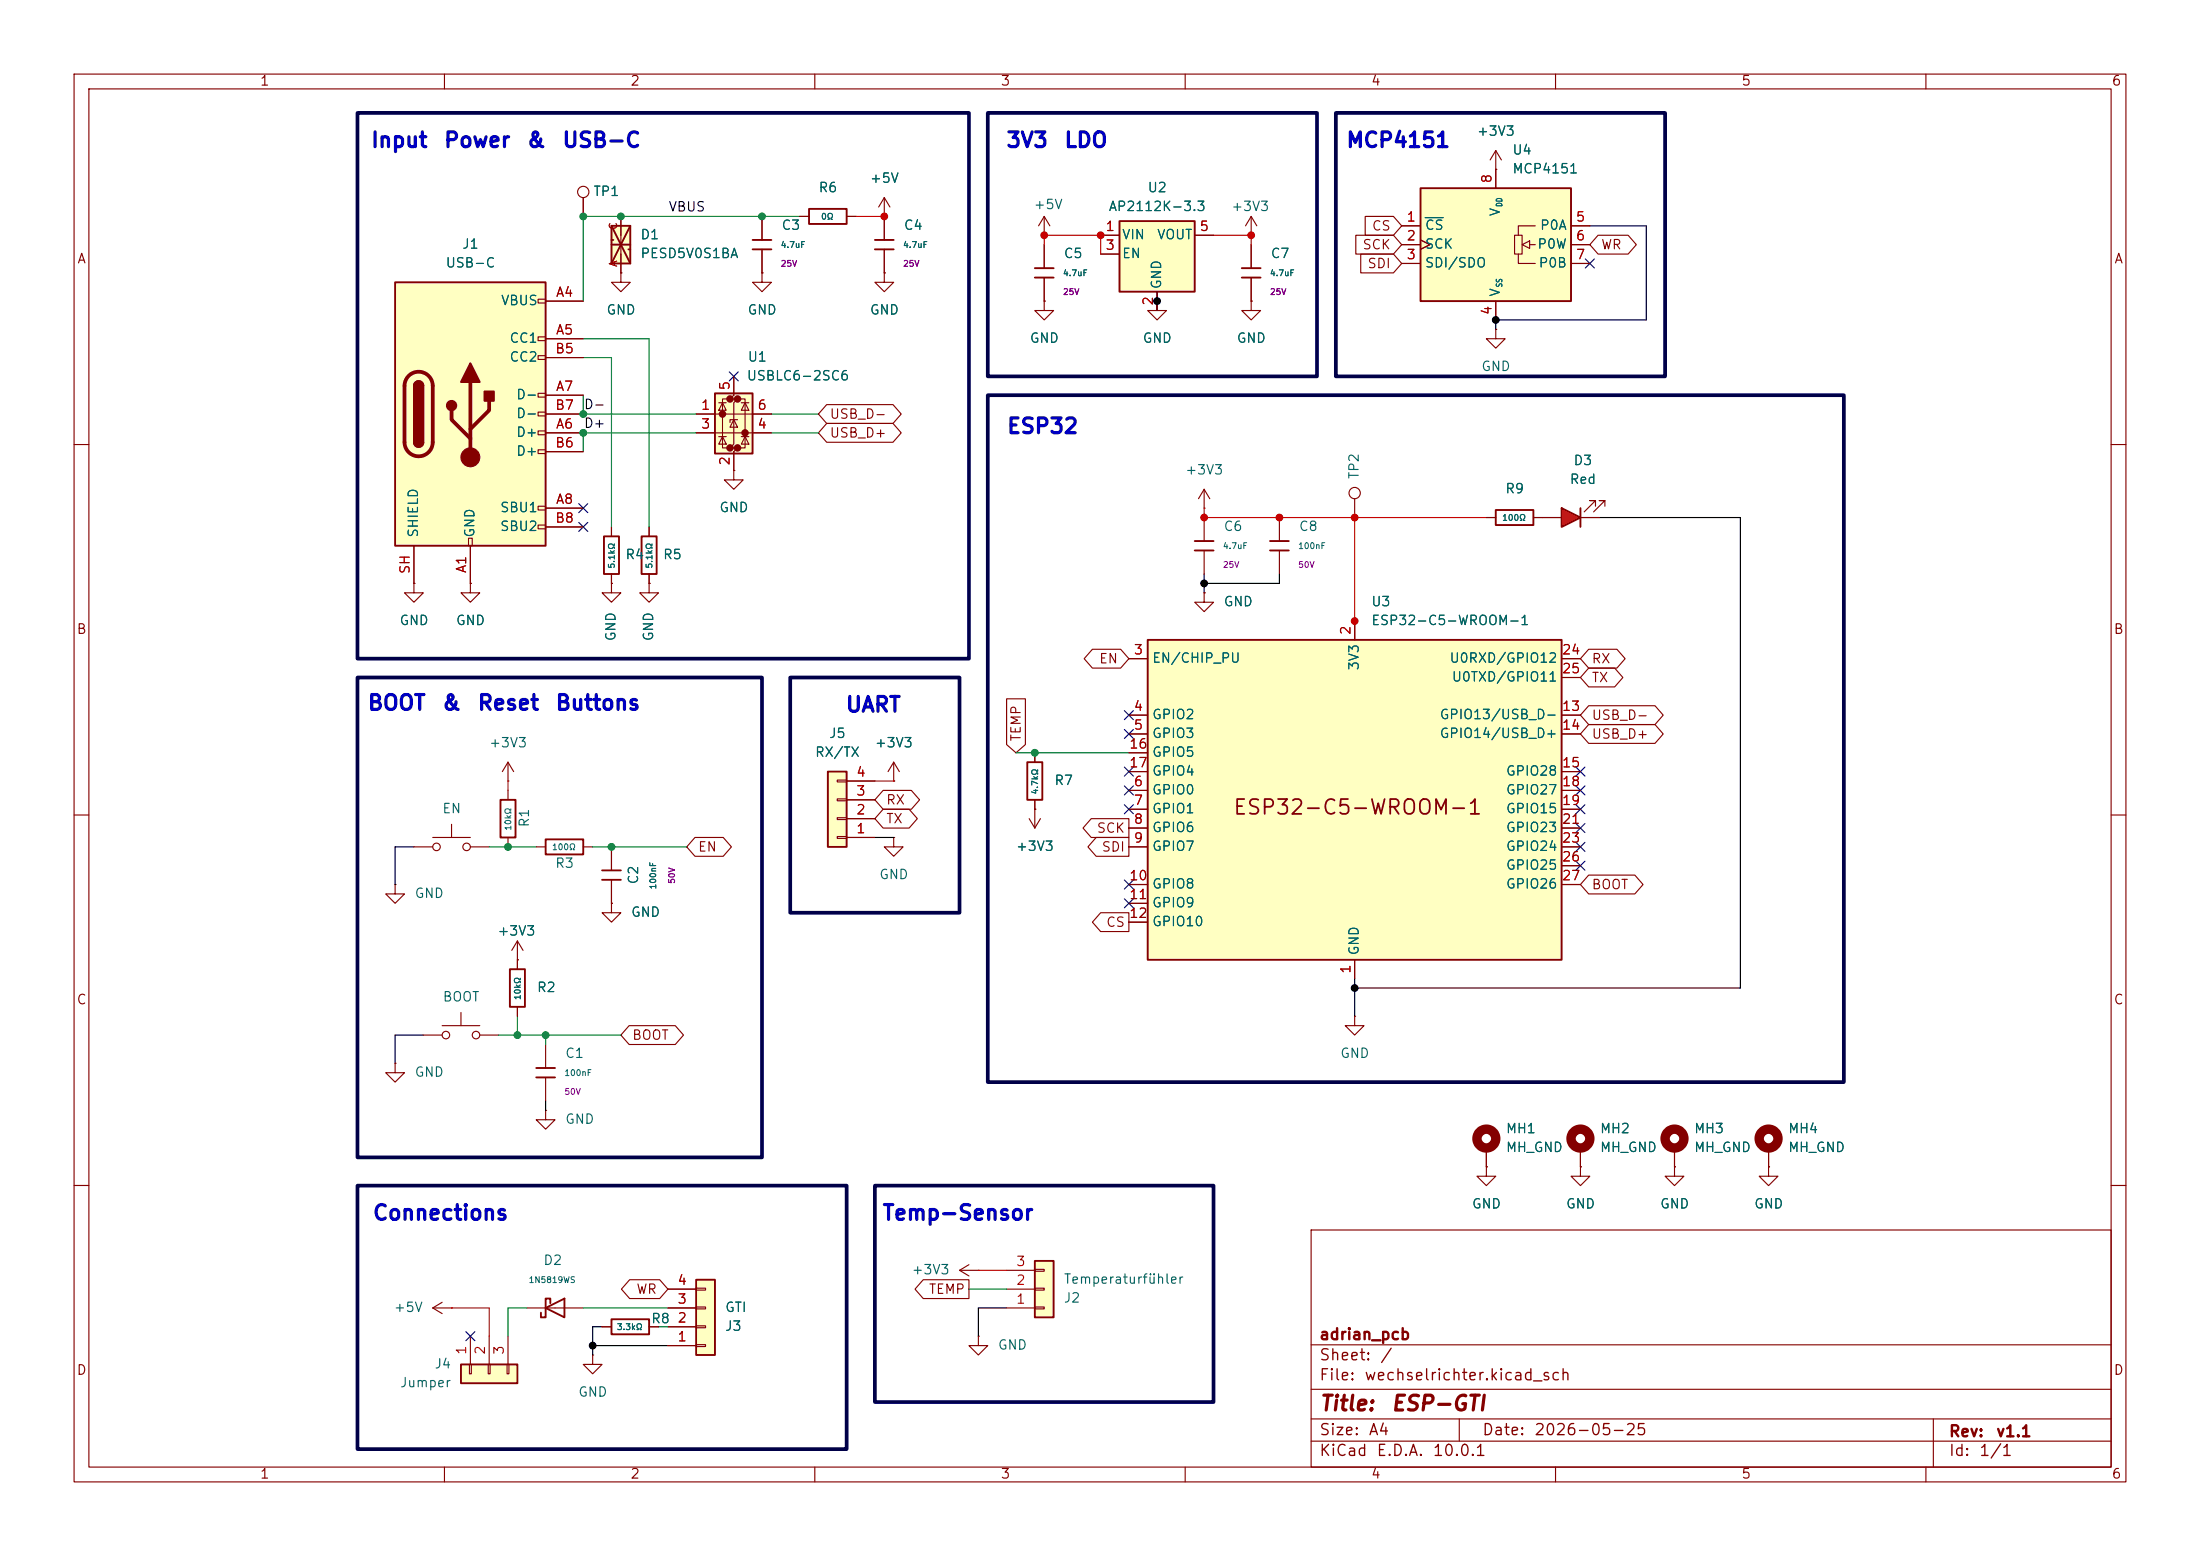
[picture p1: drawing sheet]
<svg xmlns="http://www.w3.org/2000/svg" width="297mm" height="210mm" viewBox="0 0 297 210" stroke-linecap="round" stroke-linejoin="round" font-family="sans-serif">
<g fill="none" stroke="#840000" stroke-width=".15">
<path d="M10 10h277v190h-277zM12 12h273v186h-273zM60 10v2M110 10v2M160 10v2M210 10v2M260 10v2M119.4 36.8v1.3h1.2l-1.2 1.3-1.3-1.3h1.3M119.4 36.8h.1M119.4 29.2v3.2M119.4 33.7v3.1M10 60h2"/>
<path d="M285 60h2M10 110h2M285 110h2M82.5 121.9v1.3h1.3l-1.3 1.3-1.2-1.3h1.2M82.5 121.9h.1M10 160h2M177 166h108v32h-108zM285 160h2M60 198v2M110 198v2M160 198v2M177 194.5h108"/>
<path d="M177 191.5h108M177 187.5h108M177 181.5h108M197 191.5v3M210 198v2M260 198v2M261 191.5v6.5"/>
</g>
<path d="M118.1 32.4h2.5M118.1 33.7h2.5" fill="none" stroke="#840000" stroke-width=".25"/>
<path d="M154.9 86.4h55.9v43.1h-55.9z" fill="#ffffc2"/>
<path d="M101.6 32.4h2.5M101.6 33.7h2.5M154.9 86.4h55.9v43.1h-55.9z" fill="none" stroke="#840000" stroke-width=".25"/>
<g fill="none" stroke="#840000" stroke-width=".15">
<path d="M102.9 29.2v3.2M102.9 33.7v3.1M201.9 22.9h.1M201.9 20.3l-.7 1.3M201.9 20.3l.8 1.3M201.9 20.3v2.6M201.9 44.5v1.2h1.3l-1.3 1.3-1.2-1.3h1.2M201.9 44.5h.1M152.4 88.9h2.5M152.4 96.5h2.5M152.4 99.1h2.5M182.9 83.8v2.6"/>
<path d="M210.8 88.9h2.6M210.8 96.5h2.6M210.8 99.1h2.6M210.8 91.4h2.6M152.4 106.7h2.5M152.4 109.2h2.5M152.4 111.8h2.5M152.4 114.3h2.5M152.4 119.4h2.5M152.4 104.1h2.5M152.4 101.6h2.5M210.8 106.7h2.6"/>
<path d="M210.8 109.2h2.6M210.8 111.8h2.6M210.8 114.3h2.6M210.8 119.4h2.6M210.8 104.1h2.6M210.8 116.8h2.6M152.4 121.9h2.5M152.4 124.5h2.5M182.9 129.5v2.6M200.7 157.5v1.3h1.2l-1.2 1.2-1.3-1.2h1.3M200.7 157.5h.1M226.1 154.9v2.6"/>
</g>
<circle cx="226.1" cy="153.7" r="1.27" fill="none" stroke="#840000" stroke-width="1.3"/>
<path d="M191.8 25.4h20.3v15.2h-20.3z" fill="#ffffc2"/>
<g fill="none" stroke="#840000" stroke-width=".15">
<path d="M83.8 36.8v1.3h1.3l-1.3 1.3-1.3-1.3h1.3M83.8 36.8h.1M102.9 36.8v1.3h1.2l-1.2 1.3-1.3-1.3h1.3M102.9 36.8h.1M189.2 33h2.6M189.2 30.5h2.6M189.2 35.6h2.6M191.8 32.4l1.2 .6-1.2 .7M201.9 22.9v2.5M204.5 31.8h1v2.5h-1zM205 34.3v1.3h2.3M205.5 33l1-.5v1z"/>
<path d="M206.5 33h.8M207.3 30.5h-2.3v1.3M212.1 33h2.5M212.1 30.5h2.5M212.1 35.6h2.5M201.9 40.6v2.6M238.8 154.9v2.6"/>
</g>
<path d="M191.8 25.4h20.3v15.2h-20.3z" fill="none" stroke="#840000" stroke-width=".25"/>
<path d="M192.4 29.4h2.4" fill="none" stroke="#006464" stroke-width=".15"/>
<circle cx="238.8" cy="153.7" r="1.27" fill="none" stroke="#840000" stroke-width="1.3"/>
<path d="M82.5 30.5h2.6v5.1h-2.6z" fill="#ffffc2"/>
<path d="M82.5 30.5h2.6v5.1h-2.6zM82.5 33h2.6M82.5 30.5l1.3 2.5M82.5 32.4h.3M83.8 33l1.3 2.6M83.8 33l-1.3 2.6M84.8 33.7h.3M85.1 30.5l-1.3 2.5M167.6 36.2h2.6M167.6 37.5h2.6M138.7 102.9h2v5.1h-2z" fill="none" stroke="#840000" stroke-width=".25"/>
<g fill="none" stroke="#840000" stroke-width=".15">
<path d="M83.8 29.2v7.6M119.4 29.2h.1M119.4 26.7l-.8 1.2M119.4 26.7l.7 1.2M119.4 26.7v2.5M168.9 33v3.2M168.9 37.5v3.1M139.7 101.6v1.3M139.7 108v1.2M213.4 157.5v1.3h1.2l-1.2 1.2-1.3-1.2h1.3M213.4 157.5h.1M226.1 157.5v1.3h1.2l-1.2 1.2-1.3-1.2h1.3"/>
<path d="M226.1 157.5h.1M238.8 157.5v1.3h1.2l-1.2 1.2-1.3-1.2h1.3M238.8 157.5h.1"/>
</g>
<path d="M151.1 29.8h10.2v9.6h-10.2z" fill="#ffffc2"/>
<path d="M139.7 36.2h2.5M139.7 37.5h2.5M151.1 29.8h10.2v9.6h-10.2zM68.8 130.8h2.1v5.1h-2.1zM72.4 144.1h2.5M72.4 145.4h2.5" fill="none" stroke="#840000" stroke-width=".25"/>
<g fill="none" stroke="#840000" stroke-width=".15">
<path d="M141 31.8h.1M141 29.2v2.6M141 33v3.2M141 37.5v3.1M141 29.2l-.8 1.3M141 29.2l.7 1.3M148.6 31.8h2.5M148.6 34.3h2.5M156.2 39.4v2.5h-1.3l1.3 1.3 1.3-1.3h-1.3v-1.3M161.3 31.8h2.5M141 40.6v1.3h1.2l-1.2 1.3-1.3-1.3h1.3M141 40.6h.1"/>
<path d="M156.2 40.6h.1M120.6 113v1.3h1.3l-1.3 1.3-1.2-1.3h1.2M120.6 113h.1M138.9 110.5l.8 1.3M139.7 109.2h.1M139.7 109.2v2.6M140.5 110.5l-.8 1.3M69.8 129.5v1.3M69.8 135.9v1.3M73.7 141v3.1M73.7 145.4v3.2"/>
</g>
<path d="M111.8 104.1h2.5v10.2h-2.5z" fill="#ffffc2"/>
<path d="M161.3 73h2.5M161.3 74.3h2.5M171.4 73h2.6M171.4 74.3h2.6M111.8 104.1h2.5v10.2h-2.5z" fill="none" stroke="#840000" stroke-width=".25"/>
<g fill="none" stroke="#840000" stroke-width=".15">
<path d="M162.6 69.9v3.1M162.6 74.3v3.2M172.7 69.9v3.1M172.7 74.3v3.2M162.6 80v1.3h1.2l-1.2 1.3-1.3-1.3h1.3M162.6 80h.1M113 112.9h1.3v.3h-1.3zM113 110.4h1.3v.2h-1.3zM113 107.8h1.3v.3h-1.3zM113 105.3h1.3v.2h-1.3zM114.3 113h3.8M114.3 110.5h3.8"/>
<path d="M114.3 108h3.8M114.3 105.4h3.8M120.6 105.4h.1M120.6 102.9l-.7 1.2M120.6 102.9l.8 1.2M120.6 102.9v2.5M69.8 129.5h.1M69.8 127l-.7 1.3M69.8 127l.8 1.3M69.8 127v2.5M73.7 149.9v1.2h1.2l-1.2 1.3-1.3-1.3h1.3M73.7 149.9h.1"/>
<path d="M200.7 154.9v2.6"/>
</g>
<circle cx="200.7" cy="153.7" r="1.27" fill="none" stroke="#840000" stroke-width="1.3"/>
<path d="M139.7 170.2h2.5v7.6h-2.5z" fill="#ffffc2"/>
<path d="M201.9 68.8h5.1v2.1h-5.1zM139.7 170.2h2.5v7.6h-2.5z" fill="none" stroke="#840000" stroke-width=".25"/>
<path d="M200.7 69.9h1.2M207 69.9h1.3M135.9 176.5h3.8M135.9 174h3.8M135.9 171.5h3.8M139.7 176.4h1.3v.3h-1.3zM139.7 173.9h1.3v.2h-1.3zM139.7 171.3h1.3v.3h-1.3z" fill="none" stroke="#840000" stroke-width=".15"/>
<path d="M96.5 53.1h5.1v8.1h-5.1z" fill="#ffffc2"/>
<g fill="#840000" stroke="#840000" stroke-width=".51">
<circle cx="97.5" cy="55.9" r=".25"/>
<circle cx="98.6" cy="53.8" r=".25"/>
<circle cx="98.6" cy="60.5" r=".25"/>
<circle cx="99.6" cy="53.8" r=".25"/>
<circle cx="99.6" cy="60.5" r=".25"/>
<circle cx="100.6" cy="58.4" r=".25"/>
</g>
<g fill="none" stroke="#840000" stroke-width=".15">
<path d="M168.9 31.8h.1M168.9 29.2l-.8 1.3M168.9 29.2l.8 1.3M168.9 29.2v2.6M94 55.9h10.1M94 58.4h10.1M97 58.9h1M97 54.4h1M97.5 54.4l.5 1h-1zM97.5 58.9l.5 1h-1zM98.6 53.8h-1.1v6.7h1.1M99.1 50.8v2.5l-.5 .5h1l-.5 .6v5.5l-.5 .6h1l-.5 .5v2.5"/>
<path d="M99.1 56.6l.5 1.1h-1zM99.6 56.6h-1v.4M99.6 53.8h1v6.7h-1M100.1 58.9h1M100.1 54.4h1M100.6 54.4l.5 1h-1zM100.6 58.9l.5 1h-1zM129.5 171.5l1.3 .7M129.5 171.5h2.6M130.8 170.7l-1.3 .8M132.1 171.5h.1M80 182.9v1.3h1.3l-1.3 1.2-1.3-1.2h1.3"/>
<path d="M80 182.9h.1M132.1 180.3v1.3h1.2l-1.2 1.3-1.3-1.3h1.3M132.1 180.3h.1"/>
</g>
<path d="M96.5 53.1h5.1v8.1h-5.1z" fill="none" stroke="#840000" stroke-width=".25"/>
<path d="M62.2 184.2h7.6v2.5h-7.6z" fill="#ffffc2"/>
<path d="M73.7 176.5l2.5-1.2v2.5zM74.3 175.9v-.6h-.6v2.5h-.7v-.6M62.2 184.2h7.6v2.5h-7.6z" fill="none" stroke="#840000" stroke-width=".25"/>
<path d="M58.4 176.5h2.6M58.4 176.5l1.3 .8M59.7 175.8l-1.3 .7M61 176.5h.1M71.1 176.5h7.6M63.4 184.2h.2v1.2h-.2zM63.5 180.3v3.9M65.9 184.2h.3v1.2h-.3zM66 180.3v3.9M68.5 184.2h.2v1.2h-.2zM68.6 180.3v3.9" fill="none" stroke="#840000" stroke-width=".15"/>
<path d="M94 172.7h2.5v10.2h-2.5z" fill="#ffffc2"/>
<path d="M81.5 72.4h2.1v5.1h-2.1zM86.6 72.4h2v5.1h-2zM82.5 178.1h5.1v2h-5.1zM94 172.7h2.5v10.2h-2.5z" fill="none" stroke="#840000" stroke-width=".25"/>
<g fill="none" stroke="#840000" stroke-width=".15">
<path d="M82.5 78.7v1.3h1.3l-1.3 1.3-1.2-1.3h1.2M82.5 78.7h.1M82.5 71.1v1.3M82.5 77.5v1.2M87.6 78.7v1.3h1.3l-1.3 1.3-1.2-1.3h1.2M87.6 78.7h.1M87.6 71.1v1.3M87.6 77.5v1.2M99.1 63.5v1.3h1.2l-1.2 1.2-1.3-1.2h1.3M99.1 63.5h.1M182.9 137.2v1.2h1.2l-1.2 1.3-1.3-1.3h1.3M182.9 137.2h.1"/>
<path d="M213.4 154.9v2.6M81.3 179.1h1.2M87.6 179.1h1.3M90.2 179.1h3.8M90.2 176.5h3.8M90.2 174h3.8M94 178.9h1.2v.3h-1.2zM94 176.4h1.2v.3h-1.2zM94 173.9h1.2v.2h-1.2zM90.2 181.6h3.8M94 181.5h1.2v.2h-1.2z"/>
</g>
<circle cx="213.4" cy="153.7" r="1.27" fill="none" stroke="#840000" stroke-width="1.3"/>
<path d="M210.8 68.6l2.6 1.3-2.6 1.2z" fill="#ff3700"/>
<g fill="none" stroke="#840000" stroke-width=".15">
<path d="M78.7 26.7v2.5M63.5 78.7v1.3h1.3l-1.3 1.3-1.3-1.3h1.3M63.5 78.7h.1M208.3 69.9h2.5M213.4 69.9h2.5M215.4 68.3v-.7h-.8h.8l-1.5 1.5M216.7 68.3v-.7h-.8h.8l-1.6 1.5M53.3 119.4v1.3h1.3l-1.3 1.2-1.2-1.2h1.2M53.3 119.4h.1"/>
<circle cx="78.7" cy="25.9" r=".76"/>
</g>
<path d="M210.8 68.6l2.6 1.3-2.6 1.2zM213.4 68.6v2.5" fill="none" stroke="#840000" stroke-width=".25"/>
<path d="M53.3 38.1h20.4v35.6h-20.4z" fill="#ffffc2"/>
<g fill="none" stroke="#840000" stroke-width=".15">
<path d="M78.7 26.7v2.5M83.8 36.8h.1M83.8 29.2v2.6M83.8 34.3v2.5M102.9 36.8h.1M102.9 29.2v3.2M102.9 33.7v3.1M107.9 29.2h1.3M114.3 29.2h1.3M119.4 29.2h.1M119.4 36.8h.1M119.4 29.2v3.2"/>
<path d="M119.4 33.7v3.1M141 33v3.2M141 37.5v3.1M148.6 31.8h2.5M148.6 34.3h2.5M156.2 39.4v2.5M161.3 31.8h2.5M168.9 33v3.2M168.9 37.5v3.1M183 31.7h5.1l1.1 1.3-1.1 1.3h-5.1zM183.7 34.3h4.4l1.1 1.3-1.1 1.2h-4.4zM184.3 29.2h3.8l1.1 1.3-1.1 1.3h-3.8z"/>
<path d="M189.2 30.5h2.6M189.2 33h2.6M189.2 35.6h2.6M191.8 32.4l1.2 .6-1.2 .7M201.9 22.9h.1M201.9 22.9v2.5M212.1 30.5h2.5M212.1 33h2.5M212.1 35.6h2.5M215.7 31.7h4.1l1.1 1.3-1.1 1.3h-4.1l-1.1-1.3zM72.6 40.4h1.1v.5h-1.1zM72.6 45.5h1.1v.5h-1.1z"/>
<path d="M72.6 48h1.1v.5h-1.1zM72.6 53.1h1.1v.5h-1.1zM72.6 55.6h1.1v.5h-1.1zM72.6 58.2h1.1v.5h-1.1zM73.7 40.6h5M73.7 45.7h5M73.7 58.4h5M73.7 53.3h5M73.7 48.3h5M73.7 55.9h5M94 58.4h2.5M94 55.9h2.5"/>
<path d="M99.1 50.8v2.5M101.6 58.4h2.5M101.6 55.9h2.5M111.6 57.1h9l1.1 1.3-1.1 1.3h-9l-1.1-1.3zM111.6 54.6h9l1.1 1.3-1.1 1.3h-9l-1.1-1.3zM141 40.6h.1M156.2 40.6h.1M168.9 40.6v1.3h1.3l-1.3 1.3-1.3-1.3h1.3M168.9 40.6h.1M201.9 40.6v2.6M55.9 78.7v1.3h1.2l-1.2 1.3-1.3-1.3h1.3M55.9 78.7h.1"/>
<path d="M55.9 73.7v5M63.2 72.6h.6v1.1h-.6zM63.5 78.7h.1M63.5 73.7v5M72.6 60.7h1.1v.5h-1.1zM72.6 68.3h1.1v.5h-1.1zM72.6 70.9h1.1v.5h-1.1zM73.7 68.6h5M73.7 61h5M73.7 71.1h5M82.5 78.7h.1M82.5 71.1v1.3"/>
<path d="M82.5 77.5v1.2M87.6 78.7h.1M87.6 71.1v1.3M87.6 77.5v1.2M99.1 63.5h.1M99.1 61v2.5M162.6 68.6h.1M162.6 66l-.8 1.3M162.6 66l.7 1.3M162.6 66v2.6M182.9 67.3v2.6M200.7 69.9h1.2"/>
<path d="M207 69.9h3.8M213.4 69.9h2.5M135.9 94.3h2.5v6.2l-1.2 1.1-1.3-1.1zM147.5 87.6h3.8l1.1 1.3-1.1 1.3h-3.8l-1.1-1.3zM152.4 88.9h2.5M152.4 96.5h2.5M152.4 99.1h2.5M162.6 80h.1M182.9 83.8v2.6M210.8 88.9h2.6M210.8 96.5h2.6M210.8 99.1h2.6"/>
<path d="M210.8 91.4h2.6M214.5 95.2h8.9l1.1 1.3-1.1 1.3h-8.9l-1.1-1.3zM214.5 87.6h3.8l1.1 1.3-1.1 1.3h-3.8l-1.1-1.3zM214.5 97.8h8.9l1.1 1.3-1.1 1.2h-8.9l-1.1-1.2zM214.5 90.2h3.5l1.1 1.2-1.1 1.3h-3.5l-1.1-1.3zM55.9 114.3h2.5M58.4 113h5.1M61 111.3v1.7M63.5 114.3h2.5M68.6 105.4h.1M68.6 102.9l-.8 1.2M68.6 102.9l.7 1.2"/>
<path d="M68.6 102.9v2.5M68.6 106.7v1.3M68.6 113v1.3M72.4 114.3h1.3M78.7 114.3h1.3M82.5 114.3v3.2M82.5 118.7v3.2M93.8 113h3.8l1.1 1.3-1.1 1.3h-3.8l-1.1-1.3zM114.3 113h3.8M114.3 110.5h3.8M114.3 108h3.8M114.3 105.4h3.8"/>
<path d="M119.2 106.7h3.8l1.1 1.3-1.1 1.2h-3.8l-1.1-1.2zM119.2 109.2h3.5l1.1 1.3-1.1 1.3h-3.5l-1.1-1.3zM120.6 105.4h.1M139.7 109.2h.1M139.7 101.6v1.3M139.7 108v1.2M147.3 110.5h5.1v2.5h-5.1l-1.1-1.2zM148 113h4.4v2.6h-4.4l-1.1-1.3zM152.4 114.3h2.5M152.4 106.7h2.5M152.4 109.2h2.5M152.4 111.8h2.5"/>
<path d="M152.4 119.4h2.5M152.4 104.1h2.5M152.4 101.6h2.5M210.8 114.3h2.6M210.8 106.7h2.6M210.8 109.2h2.6M210.8 111.8h2.6M210.8 119.4h2.6M210.8 104.1h2.6M210.8 116.8h2.6M214.5 118.1h6.2l1.1 1.3-1.1 1.3h-6.2l-1.1-1.3zM57.1 139.7h2.6"/>
<path d="M59.7 138.4h5.1M62.2 136.7v1.7M64.8 139.7h2.5M69.8 129.5h.1M69.8 129.5v1.3M69.8 135.9v1.3M82.5 121.9h.1M84.9 138.4h6.3l1.1 1.3-1.1 1.3h-6.3l-1.1-1.3zM148.6 123.2h3.8v2.5h-3.8l-1.1-1.2zM152.4 121.9h2.5M152.4 124.5h2.5M182.9 129.5v2.6"/>
<path d="M53.3 143.5v1.3h1.3l-1.3 1.3-1.2-1.3h1.2M53.3 143.5h.1M200.7 157.5h.1M200.7 154.9v2.6M213.4 157.5h.1M213.4 154.9v2.6M226.1 157.5h.1M226.1 154.9v2.6M238.8 157.5h.1M238.8 154.9v2.6M81.3 179.1h1.2M85 172.7h4.1l1.1 1.3-1.1 1.3h-4.1l-1.1-1.3z"/>
<path d="M87.6 179.1h1.3M90.2 179.1h3.8M90.2 176.5h3.8M90.2 174h3.8M124.6 172.7h6.2v2.6h-6.2l-1.1-1.3zM90.2 181.6h3.8"/>
<circle cx="182.9" cy="66.5" r=".76"/>
<circle cx="58.9" cy="114.3" r=".51"/>
<circle cx="63" cy="114.3" r=".51"/>
<circle cx="60.2" cy="139.7" r=".51"/>
<circle cx="64.3" cy="139.7" r=".51"/>
</g>
<path d="M53.3 38.1h20.4v35.6h-20.4zM109.2 28.2h5.1v2h-5.1zM55.9 52.1a.64 .64 0 0 1 .6-.7 .64 .64 0 0 1 .6 .7M55.9 59.7a.64 .64 0 0 0 .6 .6 .64 .64 0 0 0 .6-.6M67.6 108h2v5h-2zM73.7 113.3h5v2h-5zM81.3 117.5h2.5M81.3 118.7h2.5" fill="none" stroke="#840000" stroke-width=".25"/>
<path d="M55.2 50.7a1.9 1.9 0 0 1 2-.4 1.9 1.9 0 0 1 1.2 1.8v7.6a1.91 1.91 0 0 1-1.9 1.9 1.91 1.91 0 0 1-1.9-1.9v-7.6a1.9 1.9 0 0 1 .6-1.4zM61 55.4v1.2l2.5 2.6M63.5 51.6v10.1M66 54.1v1.3l-2.5 2.5" fill="none" stroke="#840000" stroke-width=".51"/>
<g fill="#840000" stroke="#840000" stroke-width=".25">
<path d="M55.9 52.1h1.2v7.6h-1.2z"/>
<path d="M56.1 51.6a.64 .64 0 0 1 .7-.1 .64 .64 0 0 1 .3 .6h-1.2z"/>
<path d="M55.9 59.7h1.2a.64 .64 0 0 1-.6 .6 .64 .64 0 0 1-.6-.6z"/>
<path d="M63.5 49l1.3 2.6h-2.6z"/>
<path d="M65.4 52.8h1.3v1.3h-1.3z"/>
<circle cx="61" cy="54.7" r=".63"/>
</g>
<circle cx="63.5" cy="61.7" r="1.27" fill="#840000" stroke="#840000" stroke-width=".15"/>
<path d="M115.6 29.2h3.8M141 33v-1.2h7.6v2.5M163.8 31.8h5.1v1.2M162.6 68.6v1.3h38.1M182.9 69.9v16.5M68.6 105.4v1.3M118.1 105.4h2.5M61 176.5h5v3.8M132.1 171.5h3.8" fill="none" stroke="#f00" stroke-width=".15"/>
<g fill="none" stroke="#009600" stroke-width=".15">
<path d="M107.9 29.2h-29.2v11.4M78.7 53.3v2.6h15.3M78.7 48.3h3.8v22.8M78.7 45.7h8.9v25.4M94 58.4h-15.3v2.6M104.1 55.9h6.4M104.1 58.4h6.4M66 114.3h6.4M80 114.3h12.7M137.2 101.6h15.2M67.3 139.7h16.5M69.8 137.2v2.5"/>
<path d="M73.7 139.7v1.3M71.1 176.5h-2.5v3.8M78.7 176.5h11.5M88.9 179.1h1.3M130.8 174h5.1"/>
</g>
<g fill="none" stroke="#000" stroke-width=".15">
<path d="M156.2 39.4v2.5M214.6 30.5h7.6v12.7h-20.3v1.3M162.6 77.5v2.5M172.7 77.5v1.2h-10.1M215.9 69.9h19v63.5h-52M55.9 114.3h-2.6v5.1M118.1 113h2.5M57.1 139.7h-3.8v3.8M182.9 132.1v5.1M73.7 148.6v1.3M81.3 179.1h-1.3v3.8M135.9 176.5h-3.8v3.8"/>
<path d="M80 181.6h10.2"/>
</g>
<g fill="none" stroke="#000084" stroke-width=".15">
<path d="M214 35l1.2 1.2M215.2 35l-1.2 1.2M98.5 50.2l1.2 1.2M99.7 50.2l-1.2 1.2M78.1 68l1.2 1.2M78.1 70.5l1.2 1.2M79.3 70.5l-1.2 1.2M79.3 68l-1.2 1.2M151.8 98.5l1.2 1.2M151.8 95.9l1.2 1.2M153 98.5l-1.2 1.2M153 95.9l-1.2 1.2"/>
<path d="M151.8 103.5l1.2 1.2M151.8 106.1l1.2 1.2M151.8 108.6l1.2 1.2M151.8 118.8l1.2 1.2M153 103.5l-1.2 1.2M153 106.1l-1.2 1.2M153 108.6l-1.2 1.2M153 118.8l-1.2 1.2M212.8 113.7l1.2 1.2M212.8 116.2l1.2 1.2M212.8 106.1l1.2 1.2M212.8 103.5l1.2 1.2"/>
<path d="M212.8 108.6l1.2 1.2M212.8 111.2l1.2 1.2M214 113.7l-1.2 1.2M214 116.2l-1.2 1.2M214 106.1l-1.2 1.2M214 103.5l-1.2 1.2M214 108.6l-1.2 1.2M214 111.2l-1.2 1.2M151.8 121.3l1.2 1.2M153 121.3l-1.2 1.2M62.9 179.7l1.2 1.2M64.1 179.7l-1.2 1.2"/>
</g>
<path d="M48.3 15.2h82.5v73.7h-82.5zM133.3 15.2h44.5v35.6h-44.5zM180.3 15.2h44.5v35.6h-44.5zM133.3 53.3h115.6v92.8h-115.6zM48.3 91.4h54.6v64.8h-54.6zM106.7 91.4h22.8v31.8h-22.8zM48.3 160h66v35.6h-66zM118.1 160h45.7v29.2h-45.7z" fill="none" stroke="#000048" stroke-width=".5"/>
<path d="M192.4 29.4h2.4" fill="none" stroke="#006464" stroke-width=".15"/>
<g fill="#000" stroke="#000" stroke-width=".14">
<circle cx="156.2" cy="40.6" r=".46"/>
<circle cx="201.9" cy="43.2" r=".46"/>
<circle cx="162.6" cy="78.7" r=".46"/>
<circle cx="182.9" cy="133.4" r=".46"/>
<circle cx="80" cy="181.6" r=".46"/>
</g>
<g fill="#f00" stroke="#f00" stroke-width=".14">
<circle cx="168.9" cy="31.8" r=".46"/>
<circle cx="141" cy="31.8" r=".46"/>
<circle cx="148.6" cy="31.8" r=".46"/>
<circle cx="182.9" cy="83.8" r=".46"/>
<circle cx="172.7" cy="69.9" r=".46"/>
<circle cx="182.9" cy="69.9" r=".46"/>
<circle cx="162.6" cy="69.9" r=".46"/>
<circle cx="119.4" cy="29.2" r=".46"/>
</g>
<g fill="#009600" stroke="#009600" stroke-width=".14">
<circle cx="68.6" cy="114.3" r=".46"/>
<circle cx="82.5" cy="114.3" r=".46"/>
<circle cx="73.7" cy="139.7" r=".46"/>
<circle cx="69.8" cy="139.7" r=".46"/>
<circle cx="78.7" cy="58.4" r=".46"/>
<circle cx="139.7" cy="101.6" r=".46"/>
<circle cx="83.8" cy="29.2" r=".46"/>
<circle cx="78.7" cy="29.2" r=".46"/>
<circle cx="102.9" cy="29.2" r=".46"/>
<circle cx="78.7" cy="55.9" r=".46"/>
</g>
<g font-size="2" fill="#0000c2">
<text x="50" y="20.4">Input</text>
<text x="59.8" y="20.4">Power</text>
<text x="71" y="20.4">&amp;</text>
<text x="75.8" y="20.4">USB-C</text>
<text x="135.7" y="20.4">3V3</text>
<text x="143.6" y="20.4">LDO</text>
<text x="181.6" y="20.4">MCP4151</text>
<text x="135.8" y="59">ESP32</text>
<text x="49.5" y="96.3">BOOT</text>
<text x="59.6" y="96.3">&amp;</text>
<text x="64.4" y="96.3">Reset</text>
<text x="74.9" y="96.3">Buttons</text>
<text x="114" y="96.6">UART</text>
<text x="50.2" y="165.2">Connections</text>
<text x="119" y="165.2">Temp-Sensor</text>
</g>
<g font-size="2" fill="#840000">
<text x="166.3" y="110.4">ESP32-C5-WROOM-1</text>
<text x="178" y="190.9">Title:</text>
<text x="187.7" y="190.9">ESP-GTI</text>
</g>
<g font-size="1.5" fill="#840000">
<text x="178" y="184">Sheet:</text>
<text x="178" y="181.2">adrian_pcb</text>
<text x="186.2" y="184">/</text>
<text x="178" y="186.7">File:</text>
<text x="184.1" y="186.7">wechselrichter.kicad_sch</text>
<text x="178" y="196.9">KiCad</text>
<text x="178" y="194.1">Size:</text>
<text x="184.7" y="194.1">A4</text>
<text x="185.7" y="196.9">E.D.A.</text>
<text x="193.3" y="196.9">10.0.1</text>
<text x="200" y="194.1">Date:</text>
<text x="207" y="194.1">2026-05-25</text>
<text x="263" y="194.3">Rev:</text>
<text x="263" y="196.9">Id:</text>
<text x="267.1" y="196.9">1/1</text>
<text x="269.4" y="194.3">v1.1</text>
</g>
<g font-size="1.3" fill="#840000">
<text x="35" y="11.9">1</text>
<text x="85" y="11.9">2</text>
<text x="135" y="11.9">3</text>
<text x="185" y="11.9">4</text>
<text x="235" y="11.9">5</text>
<text x="285" y="11.9">6</text>
<text x="10.3" y="35.9">A</text>
<text x="183.8" y="34">SCK</text>
<text x="185.1" y="31.4">CS</text>
<text x="216.1" y="34">WR</text>
<text x="285.3" y="35.9">A</text>
<text x="184.5" y="36.5">SDI</text>
<text x="111.9" y="59.4">USB_D+</text>
<text x="111.9" y="56.8">USB_D-</text>
<text x="10.3" y="85.9">B</text>
<text x="148.3" y="89.9">EN</text>
<text x="214.8" y="89.9">RX</text>
<text x="285.3" y="85.9">B</text>
<text x="214.8" y="92.4">TX</text>
<text x="138.1" y="100.2" transform="rotate(-90 138.1 100.2)">TEMP</text>
<text x="214.8" y="97.5">USB_D-</text>
<text x="214.8" y="100">USB_D+</text>
<text x="119.5" y="108.9">RX</text>
<text x="119.5" y="111.4">TX</text>
<text x="148" y="112.7">SCK</text>
<text x="94.1" y="115.3">EN</text>
<text x="148.6" y="115.3">SDI</text>
<text x="149.2" y="125.4">CS</text>
<text x="214.8" y="120.3">BOOT</text>
<text x="10.3" y="135.9">C</text>
<text x="285.3" y="135.9">C</text>
<text x="85.2" y="140.7">BOOT</text>
<text x="85.8" y="174.9">WR</text>
<text x="125.3" y="174.9">TEMP</text>
<text x="10.3" y="185.9">D</text>
<text x="285.3" y="185.9">D</text>
<text x="35" y="199.9">1</text>
<text x="85" y="199.9">2</text>
<text x="135" y="199.9">3</text>
<text x="185" y="199.9">4</text>
<text x="235" y="199.9">5</text>
<text x="285" y="199.9">6</text>
</g>
<g font-size="1.3" fill="#006464">
<text x="199.3" y="18.6">+3V3</text>
<text x="204.1" y="21.2">U4</text>
<text x="204.1" y="23.7">MCP4151</text>
<text x="80" y="26.8">TP1</text>
<text x="110.4" y="26.3">R6</text>
<text x="117.3" y="25">+5V</text>
<text x="139.5" y="28.5">+5V</text>
<text x="149.6" y="28.8">AP2112K-3.3</text>
<text x="154.8" y="26.3">U2</text>
<text x="166.1" y="28.8">+3V3</text>
<text x="202.8" y="29.3" transform="rotate(-90 202.8 29.3)">V</text>
<text x="62.3" y="33.9">J1</text>
<text x="86.4" y="32.6">D1</text>
<text x="86.4" y="35.2">PESD5V0S1BA</text>
<text x="105.4" y="31.3">C3</text>
<text x="121.9" y="31.3">C4</text>
<text x="143.5" y="35.2">C5</text>
<text x="151.4" y="32.6">VIN</text>
<text x="151.4" y="35.2">EN</text>
<text x="156.1" y="32.6">VOUT</text>
<text x="171.5" y="35.2">C7</text>
<text x="192.3" y="31.3">CS</text>
<text x="192.3" y="33.9">SCK</text>
<text x="207.4" y="33.9">P0W</text>
<text x="207.8" y="31.3">P0A</text>
<text x="60.1" y="36.4">USB-C</text>
<text x="67.5" y="41.5">VBUS</text>
<text x="157.1" y="39.1" transform="rotate(-90 157.1 39.1)">GND</text>
<text x="192.3" y="36.4">SDI/SDO</text>
<text x="202.8" y="40.1" transform="rotate(-90 202.8 40.1)">V</text>
<text x="207.6" y="36.4">P0B</text>
<text x="68.7" y="46.6">CC1</text>
<text x="81.8" y="42.8">GND</text>
<text x="100.8" y="42.8">GND</text>
<text x="117.3" y="42.8">GND</text>
<text x="138.9" y="46.6">GND</text>
<text x="154.2" y="46.6">GND</text>
<text x="166.9" y="46.6">GND</text>
<text x="68.7" y="49.1">CC2</text>
<text x="100.7" y="51.7">USBLC6-2SC6</text>
<text x="100.8" y="49.1">U1</text>
<text x="199.9" y="50.4">GND</text>
<text x="69.6" y="59.3">D+</text>
<text x="69.6" y="54.2">D-</text>
<text x="69.6" y="56.7">D-</text>
<text x="69.6" y="61.8">D+</text>
<text x="159.9" y="64.4">+3V3</text>
<text x="183.7" y="64.8" transform="rotate(-90 183.7 64.8)">TP2</text>
<text x="211.8" y="65.6">Red</text>
<text x="212.3" y="63.1">D3</text>
<text x="67.4" y="69.4">SBU1</text>
<text x="67.4" y="72">SBU2</text>
<text x="97" y="69.4">GND</text>
<text x="165.1" y="72">C6</text>
<text x="175.3" y="72">C8</text>
<text x="203.1" y="66.9">R9</text>
<text x="56.7" y="72.6" transform="rotate(-90 56.7 72.6)">SHIELD</text>
<text x="64.4" y="72.6" transform="rotate(-90 64.4 72.6)">GND</text>
<text x="84.3" y="75.8">R4</text>
<text x="89.4" y="75.8">R5</text>
<text x="165.1" y="82.1">GND</text>
<text x="185" y="82.1">U3</text>
<text x="53.8" y="84.7">GND</text>
<text x="61.5" y="84.7">GND</text>
<text x="83.4" y="86.6" transform="rotate(-90 83.4 86.6)">GND</text>
<text x="88.5" y="86.6" transform="rotate(-90 88.5 86.6)">GND</text>
<text x="155.4" y="89.8">EN/CHIP_PU</text>
<text x="185" y="84.7">ESP32-C5-WROOM-1</text>
<text x="195.6" y="89.8">U0RXD/GPIO12</text>
<text x="183.7" y="90.6" transform="rotate(-90 183.7 90.6)">3V3</text>
<text x="195.9" y="92.3">U0TXD/GPIO11</text>
<text x="65.9" y="101.2">+3V3</text>
<text x="111.8" y="99.9">J5</text>
<text x="118" y="101.2">+3V3</text>
<text x="155.4" y="97.4">GPIO2</text>
<text x="155.4" y="99.9">GPIO3</text>
<text x="194.3" y="97.4">GPIO13/USB_D-</text>
<text x="194.3" y="99.9">GPIO14/USB_D+</text>
<text x="109.9" y="102.5">RX/TX</text>
<text x="142.2" y="106.3">R7</text>
<text x="155.4" y="107.5">GPIO0</text>
<text x="155.4" y="102.5">GPIO5</text>
<text x="155.4" y="105">GPIO4</text>
<text x="203.2" y="105">GPIO28</text>
<text x="203.2" y="107.5">GPIO27</text>
<text x="59.6" y="110.1">EN</text>
<text x="71.7" y="111.8" transform="rotate(-90 71.7 111.8)">R1</text>
<text x="155.4" y="110.1">GPIO1</text>
<text x="155.4" y="112.6">GPIO6</text>
<text x="203.2" y="110.1">GPIO15</text>
<text x="203.2" y="112.6">GPIO23</text>
<text x="74.9" y="117.4">R3</text>
<text x="86.5" y="119.5" transform="rotate(-90 86.5 119.5)">C2</text>
<text x="118.6" y="119">GND</text>
<text x="137.1" y="115.2">+3V3</text>
<text x="155.4" y="115.2">GPIO7</text>
<text x="203.2" y="115.2">GPIO24</text>
<text x="203.2" y="117.7">GPIO25</text>
<text x="55.9" y="121.5">GND</text>
<text x="85.1" y="124.1">GND</text>
<text x="155.4" y="120.2">GPIO8</text>
<text x="155.4" y="122.8">GPIO9</text>
<text x="155.4" y="125.3">GPIO10</text>
<text x="203.2" y="120.2">GPIO26</text>
<text x="67.1" y="126.6">+3V3</text>
<text x="183.7" y="129" transform="rotate(-90 183.7 129)">GND</text>
<text x="59.7" y="135.5">BOOT</text>
<text x="72.4" y="134.2">R2</text>
<text x="76.2" y="143.1">C1</text>
<text x="180.8" y="143.1">GND</text>
<text x="55.9" y="145.6">GND</text>
<text x="76.2" y="152">GND</text>
<text x="203.2" y="153.3">MH1</text>
<text x="203.2" y="155.8">MH_GND</text>
<text x="215.9" y="153.3">MH2</text>
<text x="215.9" y="155.8">MH_GND</text>
<text x="228.6" y="153.3">MH3</text>
<text x="228.6" y="155.8">MH_GND</text>
<text x="241.3" y="153.3">MH4</text>
<text x="241.3" y="155.8">MH_GND</text>
<text x="198.6" y="163.4">GND</text>
<text x="211.3" y="163.4">GND</text>
<text x="224" y="163.4">GND</text>
<text x="236.7" y="163.4">GND</text>
<text x="73.3" y="171">D2</text>
<text x="123" y="172.3">+3V3</text>
<text x="143.5" y="173.6">Temperaturfühler</text>
<text x="53.1" y="177.4">+5V</text>
<text x="87.8" y="178.9">R8</text>
<text x="97.8" y="179.9">J3</text>
<text x="97.8" y="177.4">GTI</text>
<text x="143.5" y="176.1">J2</text>
<text x="58.6" y="185">J4</text>
<text x="134.6" y="182.5">GND</text>
<text x="53.9" y="187.6">Jumper</text>
<text x="78" y="188.8">GND</text>
</g>
<g font-size="1.3" fill="#0f0f0f">
<text x="90.2" y="28.9">VBUS</text>
<text x="78.7" y="55.5">D-</text>
<text x="78.7" y="58.1">D+</text>
</g>
<g font-size="1.3" fill="#a90000">
<text x="201.7" y="24.8" transform="rotate(-90 201.7 24.8)">8</text>
<text x="149.2" y="31.5">1</text>
<text x="149.2" y="34">3</text>
<text x="161.9" y="31.5">5</text>
<text x="189.8" y="30.2">1</text>
<text x="189.8" y="32.8">2</text>
<text x="189.8" y="35.3">3</text>
<text x="212.7" y="30.2">5</text>
<text x="212.7" y="32.8">6</text>
<text x="212.7" y="35.3">7</text>
<text x="74.9" y="40.4">A4</text>
<text x="156" y="41.3" transform="rotate(-90 156 41.3)">2</text>
<text x="74.9" y="45.5">A5</text>
<text x="201.7" y="42.6" transform="rotate(-90 201.7 42.6)">4</text>
<text x="74.9" y="48">B5</text>
<text x="74.9" y="53.1">A7</text>
<text x="98.8" y="52.8" transform="rotate(-90 98.8 52.8)">5</text>
<text x="74.9" y="55.6">B7</text>
<text x="74.9" y="58.2">A6</text>
<text x="94.5" y="55.6">1</text>
<text x="94.5" y="58.2">3</text>
<text x="102.2" y="58.2">4</text>
<text x="102.2" y="55.6">6</text>
<text x="74.9" y="60.7">B6</text>
<text x="98.8" y="62.9" transform="rotate(-90 98.8 62.9)">2</text>
<text x="74.9" y="70.9">B8</text>
<text x="74.9" y="68.3">A8</text>
<text x="55.6" y="77.6" transform="rotate(-90 55.6 77.6)">SH</text>
<text x="63.2" y="77.5" transform="rotate(-90 63.2 77.5)">A1</text>
<text x="153" y="88.6">3</text>
<text x="182.6" y="85.8" transform="rotate(-90 182.6 85.8)">2</text>
<text x="210.8" y="88.6">24</text>
<text x="210.8" y="91.2">25</text>
<text x="152.4" y="101.3">16</text>
<text x="153" y="96.3">4</text>
<text x="153" y="98.8">5</text>
<text x="210.8" y="96.3">13</text>
<text x="210.8" y="98.8">14</text>
<text x="115.5" y="107.7">3</text>
<text x="115.5" y="105.2">4</text>
<text x="152.4" y="103.9">17</text>
<text x="153" y="106.4">6</text>
<text x="210.8" y="103.9">15</text>
<text x="210.8" y="106.4">18</text>
<text x="115.5" y="112.8">1</text>
<text x="115.5" y="110.2">2</text>
<text x="153" y="109">7</text>
<text x="153" y="111.5">8</text>
<text x="210.8" y="109">19</text>
<text x="210.8" y="111.5">21</text>
<text x="152.4" y="119.1">10</text>
<text x="153" y="114">9</text>
<text x="210.8" y="114">23</text>
<text x="210.8" y="116.6">26</text>
<text x="210.8" y="119.1">27</text>
<text x="152.4" y="121.7">11</text>
<text x="152.4" y="124.2">12</text>
<text x="182.6" y="131.5" transform="rotate(-90 182.6 131.5)">1</text>
<text x="91.4" y="173.7">4</text>
<text x="137.1" y="173.7">2</text>
<text x="137.1" y="171.2">3</text>
<text x="91.4" y="178.8">2</text>
<text x="91.4" y="176.3">3</text>
<text x="137.1" y="176.3">1</text>
<text x="63.2" y="183" transform="rotate(-90 63.2 183)">1</text>
<text x="65.8" y="183" transform="rotate(-90 65.8 183)">2</text>
<text x="68.3" y="183" transform="rotate(-90 68.3 183)">3</text>
<text x="91.4" y="181.4">1</text>
</g>
<g font-size="1" fill="#a90000">
<text x="83.6" y="31.1" transform="rotate(-90 83.6 31.1)">C</text>
<text x="83.6" y="36.1" transform="rotate(-90 83.6 36.1)">A</text>
</g>
<g font-size=".8" fill="#006464">
<text x="110.8" y="29.8">0Ω</text>
<text x="203" y="28" transform="rotate(-90 203 28)">DD</text>
<text x="105.3" y="33.6">4.7uF</text>
<text x="121.8" y="33.6">4.7uF</text>
<text x="143.4" y="37.5">4.7uF</text>
<text x="171.4" y="37.5">4.7uF</text>
<text x="203" y="38.8" transform="rotate(-90 203 38.8)">SS</text>
<text x="202.7" y="70.5">100Ω</text>
<text x="83.2" y="76.8" transform="rotate(-90 83.2 76.8)">5.1kΩ</text>
<text x="88.3" y="76.8" transform="rotate(-90 88.3 76.8)">5.1kΩ</text>
<text x="165" y="74.3">4.7uF</text>
<text x="175.2" y="74.3">100nF</text>
<text x="140.3" y="107.3" transform="rotate(-90 140.3 107.3)">4.7kΩ</text>
<text x="69.2" y="112.2" transform="rotate(-90 69.2 112.2)">10kΩ</text>
<text x="74.5" y="114.9">100Ω</text>
<text x="88.8" y="120.1" transform="rotate(-90 88.8 120.1)">100nF</text>
<text x="70.5" y="135" transform="rotate(-90 70.5 135)">10kΩ</text>
<text x="76.1" y="145.4">100nF</text>
<text x="71.3" y="173.3">1N5819WS</text>
<text x="83.2" y="179.7">3.3kΩ</text>
</g>
<g font-size=".8" fill="#840084">
<text x="105.3" y="36.2">25V</text>
<text x="121.8" y="36.2">25V</text>
<text x="143.4" y="40">25V</text>
<text x="171.4" y="40">25V</text>
<text x="165" y="76.8">25V</text>
<text x="175.2" y="76.8">50V</text>
<text x="91.3" y="119.4" transform="rotate(-90 91.3 119.4)">50V</text>
<text x="76.1" y="147.9">50V</text>
</g>
</svg>
